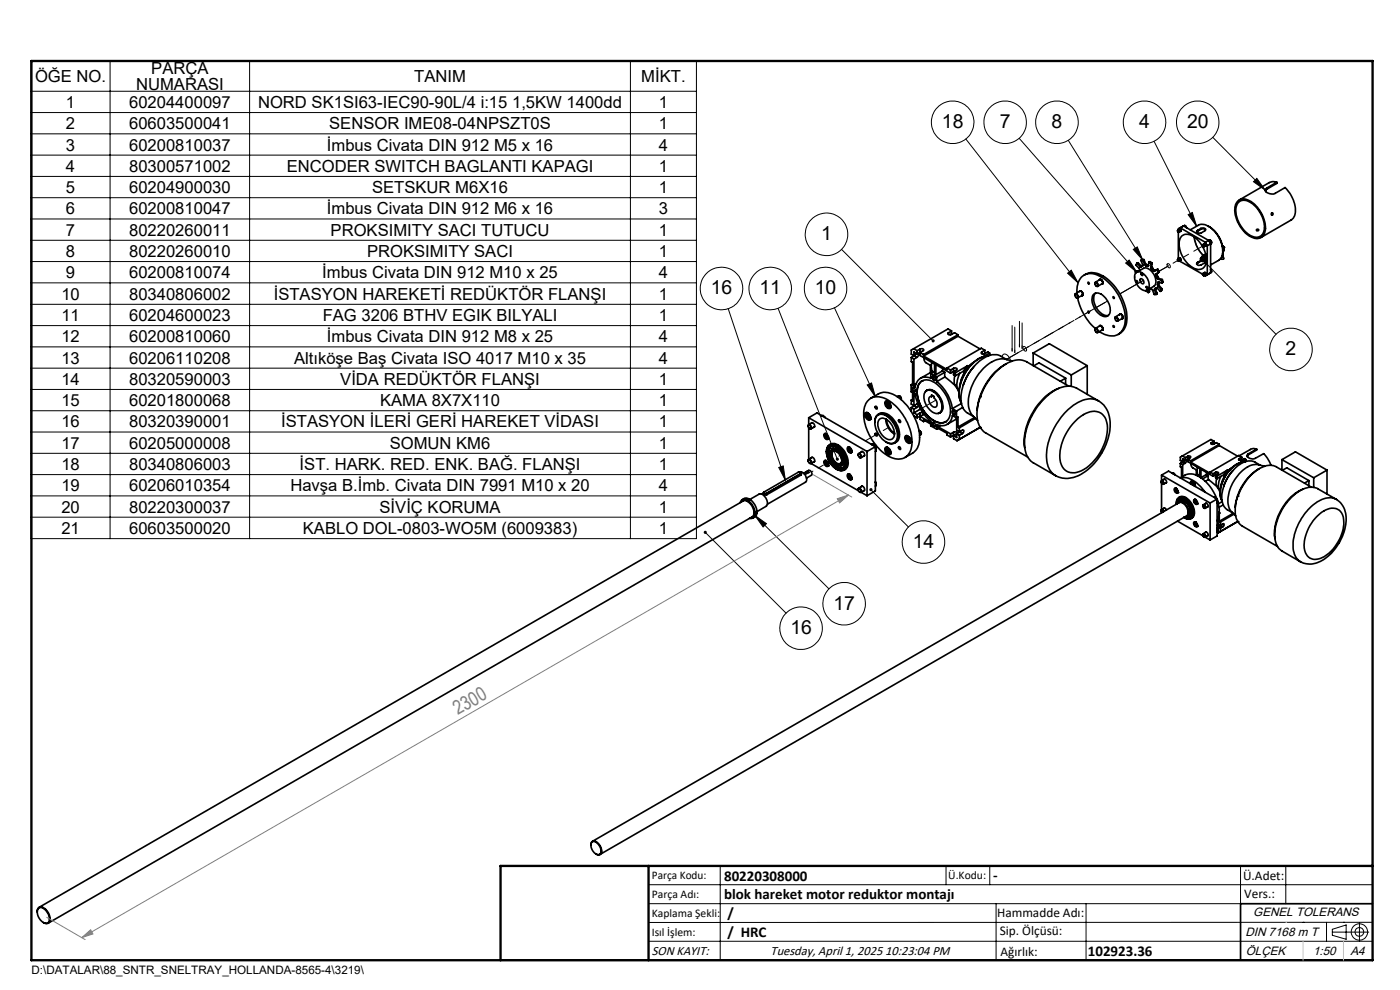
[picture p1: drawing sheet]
<svg xmlns="http://www.w3.org/2000/svg" width="297mm" height="210mm" viewBox="0 0 297 210" stroke-linecap="round" stroke-linejoin="round" font-family="sans-serif">
<g fill="none" stroke="#000" stroke-width=".35">
<path d="M268.7 39.9a.55 .55 0 0 0-.3 .6 .55 .55 0 0 0 .6 .4 1.74 1.74 0 0 0 1.5 .1l2.1-1.2a6.5 6.5 0 0 1 2 6l-.6 .8-6.5 3.8M268.7 39.9v.2M270.9 38.7l-.8-.2-.8 .2-6.4 3.7M270.9 38.7l-2.2 1.2M270.9 38.7v.2l-2.2 1.2M230 58.4a3.8 3.8 0 0 1 4.3 .3 11.2 11.2 0 0 1 4.7 9.7 3.2 3.2 0 0 1-1.8 2.5M230.8 59.9h.2v.3l-.2-.1zM232.3 60a.41 .41 0 0 1 .5 .2 .41 .41 0 0 1-.1 .5 .5 .5 0 0 1-.4-.7zM233.2 59.4a.49 .49 0 0 1 .7 .2 .49 .49 0 0 1-.2 .6M233.3 59.3h.1M233.3 59.3v.1M233.3 59.3a.56 .56 0 0 1 .5 .9"/>
<path d="M233.3 59.3a.55 .55 0 0 1 .6 .3 .55 .55 0 0 1-.1 .6M233.3 59.3l-.9 .6M240.9 57.6v.4M240.9 57.6l.3 .1M241.1 59.5h.1a.21 .21 0 0 1 .2 .3 .21 .21 0 0 1-.2 .2zM241.1 57.5h.1M241.1 57.7a1.88 1.88 0 0 1 2.2 1.2 2.04 2.04 0 0 1 0 2.7 2.43 2.43 0 0 1-2.5-2.1 1.57 1.57 0 0 1 .3-1.8zM241.1 57.5l-.2 .1M241.1 57.5l.3 .1M241.2 57.7l1.4-.8a1.86 1.86 0 0 1 2.1 1.2 2.05 2.05 0 0 1 .1 2.6l-1.5 .9M241.3 55.9l-.3 .4 .7 .7 .1 .4M241.3 55.9l.5 .6"/>
<path d="M241.5 55.8l-.3 .1M241.5 55.8l-.2 .1M241.5 55.8l.6 .6M241.9 59.1a.63 .63 0 0 1 .7 .4 .63 .63 0 0 1-.2 .7l-.2-.1a.79 .79 0 0 1-.3-1zM242.1 56.4l.1 .1M242.1 58.1a.2 .2 0 0 1 .3 0 .2 .2 0 0 1-.1 .3zM242.1 56.4l-.3 .1M242.1 55.2l.3 1v.2M242.3 55.1l-.2 .1M242.4 56.4l-.3 .2-.3-.1M242.4 56.4h.1M242.4 56.4h-.1"/>
<path d="M242.4 55.2h-.3M242.4 55.2l.1 .1M242.5 55.3l.3 .8M242.6 55.1h.1M242.6 55.1h-.3M242.6 55.1l-.2 .1M242.7 55.1l-.2 .2M242.7 55.1l.3 .9M242.8 56.1l.3 .3M243 56l.3 .2M243 56l-.2 .1M243.1 56.4l.4 .1"/>
<path d="M243.3 56.2l.4 .1M243.3 56.2l-.2 .2M243.6 56.4l-.1 .1M243.8 55.6l-.2 .8M243.8 55.6l.4 .3M243.9 55.5h.1M243.9 55.5l-.2 .1M244 55.5l.4 .3M244.1 56.7l.2 .3M244.2 55.9v.1M244.2 56l-.1 .7M244.3 57l.4 .4"/>
<path d="M244.3 56.6l.2 .3M244.3 56.6l-.2 .1M244.4 55.8v.1M244.4 55.8l-.2 .1M244.4 55.9l-.2 .1M244.4 55.9l-.1 .7M244.5 56.9l.4 .4M244.5 56.9l-.2 .1M244.5 57l-.1-.3 .2 .3M244.9 57.3l.1 .1M244.9 57.3l-.2 .1M245.3 58.1v.3"/>
<path d="M245.3 58.4l.1 .5M245.3 57.2l.1 .1M245.4 57.3l.3 .4M245.4 58.9l.3 .3M245.5 58v.3M245.5 58.3l.1 .5M245.5 58.3l-.2 .1M245.5 58l-.2 .1M245.6 60l.1-.2 .8 .2M245.6 60v.4M245.6 60l.2-.1v.3M245.6 57.1l-.7 .5-.2-.2"/>
<path d="M245.6 57.1l.3 .5M245.6 58.8l.3 .3M245.6 57.1l-.2 .2M245.6 58.8l-.2 .1M245.7 59.2l.6 .2M245.7 57.7v.1M245.7 57.8l-.4 .3M245.9 59.1l-.2 .1M245.9 59.1l.6 .2M245.9 57.6v.1M245.9 57.6l-.2 .1M245.9 57.7l-.2 .1"/>
<path d="M245.9 57.7l-.4 .3M246.3 59.4l.1 .1M246.4 59.5l.1 .5M246.5 59.3l.1 .1M246.5 59.3l-.2 .1M246.6 59.4l.1 .5M246.6 59.4l-.2 .1M246.7 59.9l-.2 .1M249.8 55.1v-.1a.19 .19 0 0 1 .3 .1 .19 .19 0 0 1-.1 .3M249.8 49l.1-.2 .2 .2 .1 .2-.2 .1M249.8 55.1h.3v.3zM250 55.4h.1"/>
<path d="M250 48.8v-.2l.4-.3 5.3 3.1M250 49.2v5.6M250.2 48.6a.26 .26 0 0 1 .3 .1 .26 .26 0 0 1 0 .4M250.2 54.8a.26 .26 0 0 1 .3 .1 .26 .26 0 0 1 0 .3M250.3 55.3l4.8 2.8a.2 .2 0 0 1 .3 0 .2 .2 0 0 1-.1 .3M250.3 54.7l-.4 .3M250.3 48.6l-.4 .3M250.6 55.1l-.5 .3M250.6 49l-.5 .3M250.6 50.1a2.43 2.43 0 0 1 3.4 .8 5.6 5.6 0 0 1 1.7 5.3 1.83 1.83 0 0 1-3 .3 5.9 5.9 0 0 1-2.4-5.7zM251.1 47.9l-.2 .1M251.1 47.9l-.9 .5"/>
<path d="M251.1 47.9l5.3 3.1M251.2 47.9h.2M251.2 47.9h.1M251.2 47.9h-.1M251.4 47.9l.3 .4zM252.5 48.7l1.7-.9a2.57 2.57 0 0 1 3 .9 6.8 6.8 0 0 1 2.2 4.6M253.3 50.3l.1 .3a6.9 6.9 0 0 0 1.9 3.6M254 49.1l-.1 .1M254 55.8l-.1 .2M254 48.9v.2M254 55.7v.1M254.7 54.9a.36 .36 0 0 1 .5 0 .36 .36 0 0 1 0 .5h-.2"/>
<path d="M254.7 54.9h.3a.25 .25 0 0 1 .2 .3 .25 .25 0 0 1-.2 .2l-.3-.2zM254.7 48.6l.7-.1 .3 .3M254.7 48.5a.65 .65 0 0 1 1.1 .2l-.9 .7a.75 .75 0 0 1-1-.3l.1-.2M254.7 54.8a.33 .33 0 0 1 .4 .2 .33 .33 0 0 1 0 .4M254.7 55.4v-.1l-.7 .4M254.7 48.6l-.7 .5M254.7 48.5l-.7 .4M254.7 55.4l-.7 .4M254.7 48.5v.1M254.8 54.7l.4-.2 .3 .3v.4l-.3 .2M254.9 55.4h-.2M255.1 54.3l.2-.1 .5 .2"/>
<path d="M255.1 54.3l-.2 .4M255.1 54.3l.4 .3M255.1 52.1v-.1a.2 .2 0 0 1 .3 0 .2 .2 0 0 1-.1 .3M255.2 58.1h.1l.1 .3h-.2zM255.3 55.4h.1M255.3 55.3l.2 .2M255.5 51.7l.1-.1a.28 .28 0 0 1 .3 .2 .28 .28 0 0 1-.1 .3M255.5 57.8h.1a.27 .27 0 0 1 .3 .2 .27 .27 0 0 1-.1 .3M255.5 54.3l.4 .2M255.5 54.3h.1M255.5 54.6l.3 .6M255.5 54.1l-.1 .1"/>
<path d="M255.5 54.1l.4 .2M255.6 55.4l.1 .2M255.6 51.6l-.4 .3M255.6 57.8l-.4 .2M255.7 51.4l.4 .7M255.7 55.4l-.1 .4-.7 .4a.56 .56 0 0 1-.6 .1 .56 .56 0 0 1-.4-.5l.1-.1M255.8 55.2l.1-.1-.4 .4M255.8 54.4l-.3 .2M255.8 54.4l.1 .5M255.8 55.2l-.3 .3M255.8 54l-.3 .1M255.9 52.1l-.5 .2"/>
<path d="M255.9 58.2l-.5 .2M255.9 55.2h.1M256.1 52.1v6.2l-.4 .2-.2-.1M256.4 48a6.1 6.1 0 0 1 3 5.3M256.4 51l.4 .7M256.4 51l-.7 .4M256.5 50.9h.3l.2 .4-.1 .4M256.5 50.9h.1M256.5 50.9a.48 .48 0 0 1 .4 .8M256.5 50.9l-.1 .1M256.8 57.1l.2 .4-.1 .3M256.8 57.8l-.2 .2"/>
<path d="M256.8 57.2l.2 .4-.1 .2M256.8 57.8l-.9 .6M256.8 51.7l-.7 .4M256.8 51.7v6.1M256.9 51.7h-.1M256.9 57.8h-.1M259.2 54.4h.1M259.3 54.3v.2h.2l.1 .2v.2l-.4 .1-.3-.2M259.3 52.1l.2 .1M259.4 54.2l-.2 .2M259.4 53.3a2.1 2.1 0 0 1-.9 1.9l-1.7 1M259.4 53.7l-.1 .6 .1-.3"/>
<path d="M259.4 53.7v.1M259.4 52.2l.2 .3M259.4 52.2h.1M259.4 53.3v.4M259.4 52.2h-.1M259.5 52.2l.1 .3M259.6 53.2h.1M259.6 52.5h.1M259.6 52.5v.7M259.6 52.5l-.2 .1M259.6 53.2l-.2 .1M262.5 42.7a2.11 2.11 0 0 1 2.9 0 6.7 6.7 0 0 1 2.9 6.7 1.88 1.88 0 0 1-3 .8 6.6 6.6 0 0 1-3.2-6.8z"/>
<path d="M262.6 43a1.98 1.98 0 0 1 2.9 .1 6.2 6.2 0 0 1 2.6 6.1 1.82 1.82 0 0 1-3 .6 6.4 6.4 0 0 1-2.8-6.1zM266.6 48.7l.1-.1a.2 .2 0 0 1 .2 0 .2 .2 0 0 1 .1 .3h-.3zM266.6 48.9h.3M268.6 40.2l-.1 .5M268.7 40.1l-.3 .4M269.8 45.2v.4M193.3 75.8v.9l.3 .2v4.5M193.3 75.8l.6 .4M193.8 74l.8 .4M193.8 74l-.5 .3v.8l.6 .4M193.9 76.2v5.4M194 75.5l.5 .3"/>
<path d="M194 75.5l-.7 .3M194.2 75.3l-.2 .2M194.5 75.1a.34 .34 0 0 1 .4 .2 .34 .34 0 0 1-.3 .4l-.1 .1M194.5 75.8l-.6 .4M194.6 75.1l-.7-.4v.8M194.6 74.4v.7M195.2 74a.36 .36 0 0 1 .5-.1 .36 .36 0 0 1 .1 .5l-.6 .4M195.2 74.8l.7 .4M195.2 74v.7M195.2 74.8v.6l3.1 1.8v2.1l.2 .2M195.2 74l-.6 .4M195.2 74.7l-1.3 .8"/>
<path d="M195.5 74.6l-.3 .1M195.9 75.2v.3M195.9 75.5l5 2.9v-.3M196 75.9l.3 .9 1.3 .8M197.4 77.5v1.5M197.4 79.2v1a2.22 2.22 0 0 0-3.2 1.9l-.9-.5M197.4 79.2l1.3 .8M197.7 76.9a2.69 2.69 0 0 0 .2 2h.1M197.8 79.8a.53 .53 0 0 1 .6 .3 .53 .53 0 0 1-.1 .6 .67 .67 0 0 1-.5-.9zM197.8 78.8l-2.5 1.4M198.1 79.9l-.1-.1a.39 .39 0 0 0 0 .5 .39 .39 0 0 0 .4 .2v-.1M198.3 78.8l-.9 .4"/>
<path d="M198.7 80v1M199.9 78.7l.5 .3M199.9 78.7l-1.4 .8M200 78.2l-.1 .5M200.4 79v1M200.4 79l-1.7 1M200.4 80l2.2 1.7M200.4 80l-1.7 1M200.9 78.1l.7 .4M201.2 70.6a.25 .25 0 0 0 0 .3 .25 .25 0 0 0 .3 .1l1-.4 .7 .4M201.2 70.6v.3M201.6 78.5v.7"/>
<path d="M201.6 79.2l-3.1-1.8v2.1M201.9 70.2l-.8-.4-7.3 4.2M201.9 70.2l-.7 .4M201.9 70.2v.7l-.3 .1M202.3 78.1h.1a.34 .34 0 0 1 .5-.1 .34 .34 0 0 1 0 .5l-.6 .3M202.3 78.1l-.7 .4M202.3 78.8l.4 .3M202.3 78.8v.7l.4 .2M202.3 78.1v.7M202.3 78.8l-.7 .4M202.5 78.7l-.2 .1M202.6 79.7a2.35 2.35 0 0 0 .5 2.6"/>
<path d="M202.7 79.1v.6M203.2 71.3l-7.3 4.2M203.2 71.3l4.7 2.7M203.2 71v.3M203.2 71l-7.3 4.2M203.6 79.2a4 4 0 0 0-.2 3.9M204.5 79.3l-.1 .3M204.5 79.3v.1M204.6 79l-.1 .3M204.6 79h.2M204.9 78.8l-.3 .2M205.3 77.6l-.9 1.2-1.7 .9"/>
<path d="M205.3 77.6l-2.6 1.5M206 77.4l-.3 .3a7.3 7.3 0 0 0-2 3.5M206.4 76.9l-.9 .8-.2-.1M206.7 77.7l-.3 .3a10.2 10.2 0 0 0-2.1 3.7M208.3 74.6l-.1 .1a.41 .41 0 0 0 .2 .4 .41 .41 0 0 0 .5-.1l.6-.4 .4 .3M208.3 74.6v.4M208.9 74.3l-.7-.4-7.3 4.2M208.9 74.3l-.6 .3M208.9 74.3v.6l-.3 .2M209.6 75.5a7 7 0 0 0-5.3 4.5l-.1 .4a5.8 5.8 0 0 0-.3 5M209.7 75.5a6.3 6.3 0 0 0-4.8 3.3 7.3 7.3 0 0 0-1.1 6.4l.1 .2M209.9 74.9l-1.2 .7"/>
<path d="M209.9 74.9v.5M213.4 77.2a12.9 12.9 0 0 0-6.1 9.8M213.6 76.3l-1.3-.7a3.7 3.7 0 0 0-4.2 .8 10.3 10.3 0 0 0-4.1 9.6l.3 .6 .8 .9 1.5 .9M214.7 76.6l-1.4-.4a5.9 5.9 0 0 0-5.3 2.7 9.7 9.7 0 0 0-2.4 7.9l.6 1.2 1.2 1.2M219.2 74.9v2.7M219.2 74.9l8.1 4.6M219.2 74.9l3.4-2 8 4.7M219.3 77.6l1.1-.6 5.7 3.2M227.3 79.5v2.4M228 62.6a.29 .29 0 0 1 .3-.3 .29 .29 0 0 1 .3 .2 .33 .33 0 0 1 .2 .5 .33 .33 0 0 1-.5 .1M228.1 62.4a.43 .43 0 0 1 .4 .3 .43 .43 0 0 1 0 .5l-.1-.1a.49 .49 0 0 1-.3-.7zM228.1 62.3l1.1-.5a.59 .59 0 0 1 .4 .8"/>
<path d="M228.5 62.1a3.3 3.3 0 0 1 2.7-4.1 7.2 7.2 0 0 1 5.4 3.6 9.5 9.5 0 0 1 1.9 7.7 2.91 2.91 0 0 1-4.5 1.5l-.8-.5M228.6 63.2a12.2 12.2 0 0 0 3.8 6.5l.9-.6M229 61.8a.51 .51 0 0 1 .6 .3 .51 .51 0 0 1-.1 .6M229.1 61.8a.55 .55 0 0 1 .5 .2 .55 .55 0 0 1 0 .6M229.1 61.8h.1M229.1 61.7l-.1 .1M229.5 62.7h.2M229.6 62.6h.1M229.6 62.6l-1 .6M230.6 77.6l-3.3 1.9M230.6 77.6v6.1M230.8 66l.2 .1v.3z"/>
<path d="M232.1 62.4a1.89 1.89 0 0 1 2.5 1 2.87 2.87 0 0 1 .5 3.6 2.31 2.31 0 0 1-2.8-1.5 2.78 2.78 0 0 1-.2-3.1zM232.3 70v-.1a.35 .35 0 0 1 .4-.2 .35 .35 0 0 1 .2 .4l.1 .2a.22 .22 0 0 1-.1 .2 .22 .22 0 0 1-.3 0M232.3 60.2a.32 .32 0 0 1 .3-.4 .32 .32 0 0 1 .3 .4 .28 .28 0 0 1 .1 .4 .28 .28 0 0 1-.4 .1M232.3 69.8a.38 .38 0 0 1 .5 .2 .38 .38 0 0 1-.2 .5 .51 .51 0 0 1-.3-.7zM232.4 62.2a3.2 3.2 0 0 0 1 4.1 1.97 1.97 0 0 0 1.7 .6M233.2 69.2a.51 .51 0 0 1 .7 .2 .51 .51 0 0 1-.2 .7M233.3 69.1a.54 .54 0 0 1 .6 .3 .54 .54 0 0 1-.1 .6M233.3 69.1v.1M233.3 69.1a.55 .55 0 0 1 .5 .9M233.8 60.2h.1M233.8 70h.1M233.8 70l-.9 .5"/>
<path d="M233.8 60.2l-.9 .5M236.5 67.5a.32 .32 0 0 1 .3-.3 .32 .32 0 0 1 .3 .3l.1 .5h-.4M236.6 67.3a.45 .45 0 0 1 .4 .3 .45 .45 0 0 1 0 .5 .54 .54 0 0 1-.4-.8zM237.5 66.7a.49 .49 0 0 1 .6 .2 .49 .49 0 0 1-.1 .7M237.6 66.7a.63 .63 0 0 1 .5 .8M237.6 66.7l-1 .5M237.6 66.6v.1M238.1 67.5h.1M238.1 67.5l-1 .6M243.2 60.8l.3 .1v.3l-.3-.1zM243.7 61.4l-.1 .6-.5-.4M243.8 61.9h.1"/>
<path d="M243.8 61.9l-.2 .1M243.9 61.2l-.1 .7M243.9 61.2l.6 .3 .4 1 .4-.1M244.9 61.5l.4 .9M245.1 61.4l-.2 .1M245.1 61.4l.4 .8M245.2 61.1l-.1 .3M245.3 61.1h.1l.8 .7M245.3 61.1l-.3 .1-.1 .3M245.3 61v.1M245.3 61l-.3 .2M245.5 62.2l-.2 .2"/>
<path d="M245.6 60.4l.1 .3M245.7 60.7l.6 .7M245.8 60.2l.1 .4M245.8 60.2l-.2 .2M245.9 60.6l-.2 .1M245.9 60.6l.6 .6M246.3 61.4v.1M246.3 61.5l-.1 .3M246.4 61.7h.1M246.4 61.7l-.2 .1M246.5 61.2v.2M246.5 61.2l-.2 .2"/>
<path d="M246.5 61.4l-.1 .3M246.5 61.4l-.2 .1M171.4 97.7a.25 .25 0 0 1 .2-.3 .25 .25 0 0 1 .3 .2 .36 .36 0 0 1 .3 .4 .36 .36 0 0 1-.4 .3l-.1-.1M171.4 90.4a.25 .25 0 0 1 .2-.3 .25 .25 0 0 1 .3 .1 .42 .42 0 0 1 .3 .4 .42 .42 0 0 1-.3 .4l-.2-.1M171.5 97.6a.43 .43 0 0 1 .4 .2 .43 .43 0 0 1 0 .5h-.1a.55 .55 0 0 1-.3-.7zM171.5 90.2a.39 .39 0 0 1 .4 .2 .39 .39 0 0 1-.1 .5 .55 .55 0 0 1-.3-.7zM171.6 90.7v6.7l.7-.4M171.6 88.6v1.5l.7-.4M171.6 88.6l12.3 7.2M171.6 88.6l1.7-1 12.4 7.1M172.1 89.8a.51 .51 0 0 1 .6 .2 .51 .51 0 0 1-.1 .7M172.1 97.1a.51 .51 0 0 1 .6 .2 .51 .51 0 0 1-.1 .7"/>
<path d="M172.8 97.9l-.8 .4 10.1 5.8M172.8 90.5l-.8 .5M174.3 88.2h.3M174.6 88.2l.4 .4M174.6 88.2l-.2 .1M174.9 92a.76 .76 0 0 1 .7 .4 .76 .76 0 0 1 0 .8 .88 .88 0 0 1-.7-1.2zM174.9 97.7a.76 .76 0 0 1 .7 .4 .76 .76 0 0 1 0 .8 .88 .88 0 0 1-.7-1.2zM175.1 92a.72 .72 0 0 0-.1 .7 .72 .72 0 0 0 .7 .4M175.1 92h.1M175.1 97.7a.72 .72 0 0 0-.1 .7 .72 .72 0 0 0 .7 .4M175.1 97.7h.1M175.1 92.4l.1-.2 .3 .2v.5l-.3-.2"/>
<path d="M175.1 92.4l.1 .3M175.1 98.1l.1 .4M175.1 98.1l.1-.1 .3 .1v.5l-.3-.1M175.3 92.3l-.2 .1M175.3 98l-.2 .1M175.4 92.4l.1 .2M175.4 92.4h.1M175.4 98.1l.1 .2M175.4 98.1h.1M175.5 92.2a.33 .33 0 0 0-.5 0 .33 .33 0 0 0 0 .5 .36 .36 0 0 0 .3 .4 .36 .36 0 0 0 .5-.3l-.1-.2M175.5 97.9a.33 .33 0 0 0-.5 0 .33 .33 0 0 0 0 .5 .36 .36 0 0 0 .3 .4 .36 .36 0 0 0 .5-.3l-.1-.2M175.5 92.6l-.3 .1"/>
<path d="M175.5 92.6h.1M175.5 98.3l-.3 .2M175.5 98.3h.1M175.6 94.6a1.57 1.57 0 0 1 2.4 .3 4.1 4.1 0 0 1 1.5 4.5 1.68 1.68 0 0 1-2.7-.3 4 4 0 0 1-1.2-4.4M175.6 94.7a1.59 1.59 0 0 1 2.4 .3 3.9 3.9 0 0 1 1.3 4.4 1.59 1.59 0 0 1-2.4-.3 3.9 3.9 0 0 1-1.3-4.4zM175.7 93.1h.1M175.7 98.8h.1M175.9 95a1.88 1.88 0 0 1 2.7 .9 2.71 2.71 0 0 1 .3 3.4 1.93 1.93 0 0 1-2.5-1.2 2.98 2.98 0 0 1-.5-3.1zM176 95.7a.49 .49 0 0 0-.2 .5 .49 .49 0 0 0 .3 .3M176 94.3a1.81 1.81 0 0 1 2.4 .6 4 4 0 0 1 1.3 4.2l-.6 .6M176.1 96.6a.5 .5 0 0 0-.1 .5 .5 .5 0 0 0 .4 .3M176.2 94.7v.4l.3 .2"/>
<path d="M176.2 94.9a.5 .5 0 0 0-.4 .4 .5 .5 0 0 0 .3 .5M176.2 94.7a2.24 2.24 0 0 0 0 2.8 2.54 2.54 0 0 0 2.7 1.8M176.4 95.4a1.6 1.6 0 0 1 2 1 1.66 1.66 0 0 1 0 2.4 2.37 2.37 0 0 1-2.3-2.5zM176.5 97.6a.5 .5 0 0 0 .5 .7M176.5 95.3a1.41 1.41 0 0 1 1.9 .8 1.95 1.95 0 0 1 .2 2.6h-.2M176.5 95.8a1.27 1.27 0 0 1 1.8 .9 1.19 1.19 0 0 1-.3 1.8 2.06 2.06 0 0 1-1.5-2.7zM176.7 94.6l.1 .3 .3 .3M176.7 95.7a1.8 1.8 0 0 0 1.5 2.6h.1M176.8 95.7a1.65 1.65 0 0 1 1.7 1.7v.7l-.2 .2M176.8 95.7h-.1M177.1 98.3a.5 .5 0 0 0 .6 .6M177.1 95.2h.1"/>
<path d="M177.4 94.9a.52 .52 0 0 0 .6 .5M177.4 95.2h-.2M177.7 98.8a.5 .5 0 0 0 .3 .5 .5 .5 0 0 0 .5 0M178 95.3a.51 .51 0 0 0 .6 .7M178.3 98.3h.1M178.4 98.8v.3l.3 .3M178.6 96.1l.1 .5 .3 .2M178.8 98.5v.3l.3 .2M179 98.1l-.1 .1M179 96.8a.51 .51 0 0 0 .3 .8M179.2 97.6a.5 .5 0 0 0 .1 .8M179.8 95a.69 .69 0 0 1 .7 .1 .69 .69 0 0 1 .2 .8 .41 .41 0 0 1-.4 .2 .41 .41 0 0 1-.4-.4z"/>
<path d="M180 94.8a.73 .73 0 0 0 0 .8 .73 .73 0 0 0 .7 .3M180 94.8h.1M180.1 95.3l.1 .3M180.1 95.3l.1-.2 .4 .5-.2 .1-.2-.1M180.3 95.1l-.2 .2M180.4 95.3l.1 .1M180.4 95.3h.1M180.4 95.3v.1M180.4 95.1a.33 .33 0 0 0-.5-.1 .33 .33 0 0 0 .1 .5 .36 .36 0 0 0 .4 .5 .36 .36 0 0 0 .3-.5M180.4 95.4l-.2 .2M180.4 95.4l.1 .1M182 96.5a.32 .32 0 0 1 .4-.3 .32 .32 0 0 1 .3 .3 .3 .3 0 0 1 .1 .5 .3 .3 0 0 1-.4 0"/>
<path d="M182.1 96.3l.3 .1a.31 .31 0 0 1 .3 .4 .31 .31 0 0 1-.4 .2l-.3-.5zM182.7 95.9a.49 .49 0 0 1 .6 .2 .49 .49 0 0 1-.1 .7M182.9 95.8l-.8 .4M183.4 96.7l-.7 .4M183.6 87.6a1.02 1.02 0 0 1 .9 1.5 1.07 1.07 0 0 1-.9-1.5zM183.7 87.8a.73 .73 0 0 1 .8 .2 .73 .73 0 0 1 .1 .9 .81 .81 0 0 1-.9-1.1zM183.9 87.6a.88 .88 0 0 0-.1 .9 .88 .88 0 0 0 .8 .4M183.9 87.6h.1M183.9 88.1l.1-.2 .4 .1 .1 .5-.1 .2-.4-.2M183.9 88.1l.1 .4M183.9 95.8v9.4M184 85.1a3.5 3.5 0 0 1 4.9 .1 10.6 10.6 0 0 1 4.4 10 2.89 2.89 0 0 1-4.4 1.8 11.1 11.1 0 0 1-5.6-10l.4-1.4z"/>
<path d="M184.1 87.9l-.2 .2M184.3 88l.2 .4zM184.4 88.3l-.4 .2M184.6 88.9h.1M184.7 84.5l1.6-.9a4.1 4.1 0 0 1 4.6 .9 11.3 11.3 0 0 1 4.2 9.1 3.3 3.3 0 0 1-1.5 2.5l-1.6 .9M184.7 88.9h-.1M185.2 94.3l.4 .4M185.2 94.3h-.3M185.2 94.3l-.2 .1M185.6 89.6a1.53 1.53 0 0 1 .7-1.7 1.53 1.53 0 0 1 1.9 .3 5.2 5.2 0 0 1 2.2 5 1.51 1.51 0 0 1-2.4 .6M185.7 94.8l.1 .2M185.7 91.9a.28 .28 0 0 1 .4 .2 .28 .28 0 0 1-.2 .4l-.2-.3z"/>
<path d="M185.7 94.7l-1.8 1.1M185.7 94.7v9.4l-1.8 1.1M185.7 86.2h.1a.29 .29 0 0 1 .3 .2 .29 .29 0 0 1-.2 .3l-.3-.3zM185.8 95v.5l-.1 .3M185.8 95h-.1M186 88.2a1.94 1.94 0 0 1 2.7 .5 4.5 4.5 0 0 1 1.4 4.7 1.67 1.67 0 0 1-2.7 0 4.5 4.5 0 0 1-1.5-5zM186.3 87.9a2.35 2.35 0 0 1 3.1 .9 4.4 4.4 0 0 1 1.1 4.6l-.7 .6M186.6 88.9a1.81 1.81 0 0 1 2.4 1l.2 .3a2.43 2.43 0 0 1 .1 2.9 1.81 1.81 0 0 1-2.3-.9l-.1-.3a2.57 2.57 0 0 1-.3-3zM187.8 95a.89 .89 0 0 1 1.2 1 .47 .47 0 0 1-.4 .5 .47 .47 0 0 1-.5-.3 1.18 1.18 0 0 1-.3-1.2zM187.8 85.2a.89 .89 0 0 1 .9 .1 .89 .89 0 0 1 .3 .9 .47 .47 0 0 1-.4 .5 .47 .47 0 0 1-.5-.3 1.15 1.15 0 0 1-.3-1.2zM187.9 88.9l.2 1a3.7 3.7 0 0 0 1.7 2.2M188 89l.1 .1a4.5 4.5 0 0 0 1.7 2.9"/>
<path d="M188 85.3a.75 .75 0 0 1 .8 .3 .75 .75 0 0 1-.1 .9 .84 .84 0 0 1-.7-1.2zM188 95a.78 .78 0 0 1 .8 .4 .78 .78 0 0 1-.1 .9 .88 .88 0 0 1-.7-1.3zM188.1 85.1a.9 .9 0 0 0 0 .9 .9 .9 0 0 0 .8 .5M188.1 94.9a.88 .88 0 0 0 .4 1.3M188.1 85.1h.1M188.1 94.9h.1M188.1 85.6l.2-.2 .3 .2 .1 .4-.1 .2-.3-.1M188.1 85.6l.2 .5M188.1 95.4l.2-.2 .3 .2 .1 .4-.1 .3-.3-.3M188.1 95.4l.2 .4M188.4 85.5l-.3 .1M188.4 95.3l-.3 .1"/>
<path d="M188.5 96.2h.4M188.5 85.5v.1zM188.5 95.3v.2zM188.5 85.6l.1 .3M188.5 95.5l.1 .2M188.6 85.9l-.3 .2M188.6 95.7l-.3 .1M188.9 86.5h.1M190.3 84.1l.3-.1a.62 .62 0 0 1 .6 .8M190.6 89.1a.28 .28 0 0 1 .4 .1 .28 .28 0 0 1-.1 .4l-.3-.2zM190.6 94.8a.28 .28 0 0 1 .4 .1 .28 .28 0 0 1-.1 .4l-.3-.3zM190.9 84l.3 .6"/>
<path d="M192.1 92.5a.97 .97 0 0 1 1 .5 .97 .97 0 0 1-.2 1 1.13 1.13 0 0 1-.8-1.5zM192.3 92.6a.76 .76 0 0 1 .7 .4 .76 .76 0 0 1 0 .8 .88 .88 0 0 1-.7-1.2zM192.3 92.5a.87 .87 0 0 0 0 .9 .87 .87 0 0 0 .8 .4M192.3 93l.2-.3 .3 .2 .2 .5-.2 .2-.3-.2M192.3 93l.2 .4M192.4 92.4l-.1 .1M192.6 92.8l-.3 .2M192.8 93l.1 .2M192.8 93h.1M192.9 93.2l-.4 .2M192.9 93.2l.1 .1M193.2 93.8h-.1"/>
<path d="M193.3 81.6v1.5l.9 .5a9 9 0 0 0 3.2 5.7v1l1.3 .7M193.3 84.9v.8l.6 .4M193.3 86.5v.8M193.3 86.5l.6 .3M193.6 82.3a.53 .53 0 0 1 .5 .2 .53 .53 0 0 1-.1 .6 .63 .63 0 0 1-.4-.8zM193.6 81.4l.3 .2M193.6 83.3v1.7l-.3-.1M193.6 81.4l-.3 .2M193.6 84.7l-.3 .2M193.9 88.2l.7 .4M193.9 82.3a.33 .33 0 0 0-.2 .5 .33 .33 0 0 0 .5 .1M193.9 83.5v2.6"/>
<path d="M193.9 86.8v.8M193.9 87.6l.7 .4M194 86.1l.5 .3M194 86.1l-.7 .4M194.2 85.9l-.2 .2M194.4 81.3l-.5 .3M194.5 86.4l-.6 .4M194.6 88v.6M194.7 85.6l-.8 .5M194.8 85.9l-.3 .5M194.9 91.3l.2 .1a.53 .53 0 0 1 .3 .5 .53 .53 0 0 1-.3 .4M195.1 91.4l.3 .3v.3"/>
<path d="M195.2 81.1a2.34 2.34 0 0 1 3.1 0 7.3 7.3 0 0 1 3.2 7.2 2.08 2.08 0 0 1-3.4 .9 7.4 7.4 0 0 1-3.4-7.1zM195.2 87.6v.7M195.2 88.3v.7l.7 .4M195.2 88.3l2.2 1.3M195.2 87.6l-.6 .4M195.2 88.3l-.6 .3M195.3 86.8l-1.4 .8M195.5 88.2l-.3 .1M195.6 80.8h.1M195.6 80.8a3.1 3.1 0 0 0-.9 3.6l.8 2a7.4 7.4 0 0 0 2.6 2.8M195.8 87.6h-.6M195.9 89.4v-.3l1.5 .8"/>
<path d="M196 87.8l-.8 .5M196.2 89.2l-.3 .2M196.3 83.1a1.38 1.38 0 0 1 2.1 .2 3.4 3.4 0 0 1 1.2 4.1l-.6 .3M196.4 83a1.88 1.88 0 0 1 2.6 1 2.9 2.9 0 0 1 .4 3.6 2.08 2.08 0 0 1-2.6-1.2 2.84 2.84 0 0 1-.4-3.4zM196.6 82.8a1.81 1.81 0 0 1 2.4 .8 3.3 3.3 0 0 1 .7 3.7l-.3 .3M197.6 83.8l.6 .3v.3a1.22 1.22 0 0 1 .2 2 1.56 1.56 0 0 1-1.1-2.2l.3-.1zM197.8 89.6a.52 .52 0 0 1 .6 .3 .52 .52 0 0 1-.1 .6 .63 .63 0 0 1-.5-.9zM197.9 84l-.3 .1M198.1 89.2a2.38 2.38 0 0 0 2.5 .3M198.1 89.7a.36 .36 0 0 0-.2 .4 .36 .36 0 0 0 .5 .2v-.1M198.7 81a9.2 9.2 0 0 1 3.3 5.7M199 90.9l1.9 1v.4l.7 .4"/>
<path d="M199 90.5l2.6 1.5M199 90.5v.4M199 90.9l-.3 .1M199.5 90.3l-.5 .2M200.6 89.5h.1M201.6 92v.7M202 87.2a.46 .46 0 0 1 .6 .3 .46 .46 0 0 1-.2 .5l-.3-.3zM202 86.7l.9 .5M202.3 91.7a.37 .37 0 0 1 .5-.1 .37 .37 0 0 1 .1 .4l-.6 .4M202.3 91.7v.6M202.3 92.4v.7l.7 .4M202.3 91.7l-.7 .3"/>
<path d="M202.3 92.3l-.7 .4M202.4 87.2a.33 .33 0 0 0-.2 .5 .33 .33 0 0 0 .5 .1M202.5 92.2l-.2 .1M202.9 88.6l-.9-.4a2.24 2.24 0 0 1-3.3 1.9v.9M202.9 87.2v1.4M202.9 88.6l.3-.1v2.1M203 88.9l-2.1 1.1M203 88.6v2.7l.5 .3M203 92v.8l-.7-.4M203 92l.5 .3M203.2 90.6l.3 .2M203.5 91.6l.7-.4a.38 .38 0 0 1 .3 .4 .38 .38 0 0 1-.3 .4"/>
<path d="M203.5 90.8v.8M203.5 92.3v.9l-.5 .3M203.6 91.6l.6 .4M203.6 91.6l-.6 .4M203.8 91.5l-.2 .1M204 85.6l-2 1.1M204.2 92l-.7 .3M204.2 86.4l-1.3 .8M206.7 88.6l-3.5 2M206.9 88.8l-3.4 2M207.9 90.7l-4.9 2.8M208 84.2a7.9 7.9 0 0 0 0 6.5"/>
<path d="M208 84.2h.1M208 90.7l.8 1 9.3 5.3M208 90.7h.1M208 84.1v.1M224.6 82.4a12.9 12.9 0 0 0-7.3 11.4l.1 1.2M226.1 80.2v1.3M226.1 80.2l-1.2 .7M226.7 81.9l-8.9-5.1a4.5 4.5 0 0 0-4.8 .7 13.8 13.8 0 0 0-5 6.7M228.6 88.8a4.9 4.9 0 0 1 4.5-1.4 3.8 3.8 0 0 1 1.7 4.6 10.7 10.7 0 0 1-5.8 8 2.84 2.84 0 0 1-4.1-2.6 10.9 10.9 0 0 1 3.7-8.6zM233 85a6 6 0 0 1 2.4 6.4 12.9 12.9 0 0 1-7.3 9.7 5 5 0 0 1-4.2-.2M233 85l-4.6-2.7a5.2 5.2 0 0 0-5.7 1.2 13.9 13.9 0 0 0-5.3 11.6 3.9 3.9 0 0 0 1.8 3.1l4.7 2.7M233 85a4.6 4.6 0 0 0-4.8 .7 13.9 13.9 0 0 0-6.1 12.1 4 4 0 0 0 1.8 3.1"/>
<path d="M250.4 98.3v.7l.2 .2v2M250.4 98.3l.5 .3M250.8 96.7l.7 .4M250.8 96.7l-.4 .3v.7l.5 .3M250.9 98.6v2.5M250.9 98l-.5 .3M250.9 98l.5 .3M251.1 97.8l-.2 .2M251.4 97.6h.1a.37 .37 0 0 1 .2 .4 .37 .37 0 0 1-.3 .3M251.4 97.6l-.5 .4M251.4 98.3l-.5 .3M251.5 97.1v.5"/>
<path d="M251.5 97.6l-.6-.3v.7M252 96.8l.2-.1a.25 .25 0 0 1 .3 0 .25 .25 0 0 1 0 .4l-.5 .3M252 96.8v.5M252 97.4v.5l2.5 1.5v1.8l.3 .1M252 97.4l.6 .3M252 96.8l-.5 .3M252 97.3l-.5 .3M252.2 97.3h-.2M252.6 98l4.1 2.4v-.3M252.6 97.7v.3M252.7 98.3l.2 .8 1.1 .7M253.8 99.7v1.1"/>
<path d="M254 99.1v.3a1.55 1.55 0 0 0 .3 1.5M257 93.9a.26 .26 0 0 0 0 .4 .26 .26 0 0 0 .4-.1l.7-.3 .6 .4M257 93.9v.3M257.5 93.6l-.6-.4-6.1 3.5M257.5 93.6l-.5 .3M257.5 93.6v.5l-.2 .2M258.7 94.5l-6.1 3.5M258.7 94.5l3.8 2.3M258.7 94.3v.2M258.7 94.3l-6.1 3.4M260.4 99.7l-.8 1-1.4 .8M260.4 99.7l-2.2 1.3"/>
<path d="M261 99.5l-1.2 1.5-.7 1.8M261.3 99.2l-.7 .6-.2-.1M261.5 99.8l-1.2 1.7-.7 1.7M262.9 97.3a.28 .28 0 0 0 0 .4 .28 .28 0 0 0 .4-.1l.6-.3 .4 .2M262.9 97.3v.3M263.4 97l-.6-.4-6.1 3.5M263.4 97l-.5 .3M263.4 97v.5l-.2 .2M264 98a6.3 6.3 0 0 0-4.7 4.4l-.2 .7a4.1 4.1 0 0 0 .2 3.1M264.1 98a5.8 5.8 0 0 0-4.6 3.8 5 5 0 0 0-.2 4.5M264.3 97.5l-1.1 .6M264.3 97.5v.4"/>
<path d="M264.7 96.5v.4M264.8 96.3a.47 .47 0 0 0-.3 .5 .47 .47 0 0 0 .5 .4l.7 .2 .5-.1 1.9-1.1 .8 1 .7 1.5M264.8 96.5l-.3 .3M264.8 96.3v.2M266.6 95.3l-.7-.2-.6 .2-2.4 1.4M266.6 95.3l-1.8 1M266.6 95.3v.2l-1.8 1M267.2 99.4a10.7 10.7 0 0 0-5.2 8.2M267.3 98.7l-1.1-.7a3.5 3.5 0 0 0-3.8 .9 8.7 8.7 0 0 0-3.1 7.5 2.49 2.49 0 0 0 1.1 1.8l1.1 .6M268.3 98.9l-1.2-.3a5.3 5.3 0 0 0-5 2.9 7.3 7.3 0 0 0-1.3 6.5l1.3 1.4M272 97.5v2.2M272 97.5l6.7 3.8"/>
<path d="M272 97.5l2.8-1.7 6.7 3.9M272.1 99.8l.9-.6 4.7 2.7M281.5 99.7l-2.8 1.6M281.5 99.7v5.1M158.4 106a.86 .86 0 0 0-1.3 .6M158.4 106v.2M158.4 106.2l.3 .2v-.2M158.7 106.2a3.7 3.7 0 0 1 1.5 2.4M158.8 105.8l.1 .1M158.8 105.8l-.6-.2-.8 .4M158.8 105.8l-.4 .2M158.9 105.9l.2 .1"/>
<path d="M158.9 105.9l-.5 .3M159 106l2-1.2a1.73 1.73 0 0 1 1.8 1.8l-.2 .8-2.1 1.2M159.2 106a3.5 3.5 0 0 1 1.4 2.4l-.4 .2M159.2 106l-.5 .2M160 109l.2 .1M160.2 109.1a.87 .87 0 0 1-1.2 .9M160.2 108.6h-.2v.4M160.5 108.4v.3M160.5 108.7l.1 .1M160.5 108.7l-.5 .3M160.6 108.8l-.3 .8-.6 .3M160.6 108.8l-.4 .3"/>
<path d="M162 104.5l.1 .4h.6M162 104.6l-.5 .2M162.1 104.3v.1a.34 .34 0 0 0 .2 .3 .34 .34 0 0 0 .4-.1M162.1 104.3a.32 .32 0 0 0 .1 .5 .32 .32 0 0 0 .5-.1M162.7 104.6v.3M169.7 100.1a1.45 1.45 0 0 1 1.2 2.2l-8.1 4.7M169.9 100.5v-.1a.34 .34 0 0 0-.2-.3 .34 .34 0 0 0-.4 .1l-7.2 4.1M169.9 100.2h.1M169.9 100.5l-7.2 4.1M169.9 100.5h.1M169.9 100.2v.3M169.9 100.8l-7.2 4.1"/>
<path d="M169.9 100.5l-7.2 4.2M169.9 100.5v.3M170 100.6l-.1 .2M170 100.3v.3M170.5 100.4l1-.6a.68 .68 0 0 1 .6 1l-1 .6M171.2 100l-.7 .4 .4 .2 .7-.4M171.2 100l.4 .2M179.8 100.6a.76 .76 0 0 1 .8 .4 .76 .76 0 0 1-.1 .8h-.2a.92 .92 0 0 1-.5-1.2zM180 100.5a.73 .73 0 0 0 0 .8 .73 .73 0 0 0 .7 .4M180 100.5h.1M180.1 101l.1 .3M180.1 101l.1-.2 .4 .5-.2 .2-.2-.2"/>
<path d="M180.3 100.9l-.2 .1M180.4 101l.1 .1M180.4 101h.1M180.4 101v.1M180.4 100.8a.33 .33 0 0 0-.5-.1 .33 .33 0 0 0 .1 .5 .36 .36 0 0 0 .4 .5 .36 .36 0 0 0 .3-.5M180.4 101.1l-.2 .2M180.4 101.1l.1 .1M182 103.8a.32 .32 0 0 1 .4-.3 .32 .32 0 0 1 .3 .4v.4l-.3 .1M182.1 103.7a.39 .39 0 0 1 .5 .2 .39 .39 0 0 1-.2 .5 .55 .55 0 0 1-.3-.7zM182.7 103.2a.53 .53 0 0 1 .6 .2 .53 .53 0 0 1 .1 .6l-.2 .1M182.9 103.1l-.8 .5M183.4 104l-.7 .4 1.2 .8"/>
<path d="M185.7 102.2l.1 .1M185.8 102.3v.5l-.1 .3M185.8 102.3l-.1 .1M246.3 108.4a.26 .26 0 0 1 .3-.2 .26 .26 0 0 1 .2 .3M246.3 108.4l.2 .3M246.3 108.3a.3 .3 0 0 1 .4-.2 .3 .3 0 0 1 .2 .4M246.3 102.3a.24 .24 0 0 1 .2-.3 .24 .24 0 0 1 .3 .2 .28 .28 0 0 1 .1 .3 .28 .28 0 0 1-.3 .2M246.3 108.3v.1M246.3 102.1l.4 .1a.24 .24 0 0 1 .1 .3 .24 .24 0 0 1-.2 .2l-.3-.3zM246.4 102.5v5.6l.7-.3M246.4 100.8v1.2M246.4 100.8l10.3 5.9"/>
<path d="M246.4 100.8l1.5-.9 10.3 6M246.8 101.7a.43 .43 0 0 1 .6 .2 .43 .43 0 0 1-.1 .6M246.8 107.9a.37 .37 0 0 1 .4-.1 .37 .37 0 0 1 .2 .4M247.1 101.6l-.7 .4M247.5 102.4l-.7 .3M249 100.4l.3 .3M249 100.4h-.3M249 100.4l-.2 .1M249.2 103.6h.3l.3 .4a.37 .37 0 0 1 0 .6 .37 .37 0 0 1-.6-.3l-.1-.3zM249.3 103.6l-.1 .2 .1 .5 .6 .2M249.3 103.6h.1M249.4 103.9v.3"/>
<path d="M249.4 103.9v-.1l.3 .1M249.6 107a1.2 1.2 0 0 1 .5-1.5 1.2 1.2 0 0 1 1.5 .3 3.3 3.3 0 0 1 1.3 4 1.24 1.24 0 0 1-1.7-.1 1.13 1.13 0 0 0 1.4 .3 1.13 1.13 0 0 0 .5-1.4 3.4 3.4 0 0 0-2.6-3.1 1.13 1.13 0 0 0-.9 1.5M249.6 103.8l-.2 .1M249.6 103.9h.1M249.7 103.9v.2M249.7 103.9v.4l-.3-.1M249.7 103.7a.27 .27 0 0 0-.4 0 .27 .27 0 0 0 0 .4v.1a.3 .3 0 0 0 .3 .3 .3 .3 0 0 0 .3-.3v-.1M249.7 104.1l-.3 .1M249.7 104.1h.1M249.8 106.6a1.05 1.05 0 0 1 .9-.9 1.05 1.05 0 0 1 1.1 .6 2.71 2.71 0 0 1 .8 3.2l-.5 .3-.5-.1M249.8 110.6l5.4 3.1M249.9 104.5h.1"/>
<path d="M250.1 105.5a1.76 1.76 0 0 1 2.4 .9 2.77 2.77 0 0 1 .5 3.4l-.3 .2M250.3 106l-.3 .4M250.3 106.2v-.3l-.4 .6M250.3 106.2h.8M250.3 106.2l-.3 .2M250.4 101.4l1-.6a3.4 3.4 0 0 1 3.7 .8l1.7 1.7 1.3 2.5M250.4 101.4a5 5 0 0 1 4.8 2.4l.5 .6M250.7 105.8l.1 .3M250.8 106.4a.77 .77 0 0 0-1.2 .5M250.8 106.4v.2M250.8 106.6h.3M251.1 106.6a3.1 3.1 0 0 1 1.1 2"/>
<path d="M251.1 106.6l.3-.2 .8 .9 .4 1.1-.4 .2M251.1 106.2l.1 .1M251.1 106.2l-.3 .2M251.1 106.3a2.28 2.28 0 0 1 1.5 2.4M251.2 106.3l.2 .1M251.2 106.3l-.4 .3M251.3 106a.43 .43 0 0 0 .5 .4M251.3 106.2h-.2M251.8 106.4a.39 .39 0 0 0 .5 .5M252.1 109.5l.3 .2M252.1 108.9l.1 .1M252.2 109.6l-.4 .1h.7"/>
<path d="M252.2 109a.74 .74 0 0 1-1 .7M252.2 108.6h-.1v.3M252.3 107v.3l.3 .3M252.4 109.2l.3 .3M252.5 102.6a.43 .43 0 0 1 .3-.6 .43 .43 0 0 1 .5 .4l.2 .4v.4M252.6 108.4v.3M252.6 108.7v.1M252.6 108.7l-.5 .2M252.6 108.8l-.3 .6-.5 .3M252.6 108.8l-.4 .2M252.7 108.7l-.1 .1M252.7 107.6a.41 .41 0 0 0 .2 .7"/>
<path d="M252.8 108.2a.43 .43 0 0 0 .1 .7M252.8 102.1l-.1 .2v.4a.33 .33 0 0 1 .1-.5 .33 .33 0 0 1 .5 .2l.2 .7M252.8 102.5l.2-.2 .2 .2 .2 .4-.1 .1M252.8 102.5l.1 .3M252.9 102.1h-.1M253.1 102.4l-.3 .1M253.2 102.5h.1M253.2 102.4v.1M253.2 102.5l.1 .2M253.3 106a.57 .57 0 0 1 .6 .3 .57 .57 0 0 1-.1 .7l-.4-.3zM253.3 110.8a.57 .57 0 0 1 .6 .3 .57 .57 0 0 1-.1 .7l-.4-.3zM253.3 102.7l-.3 .2"/>
<path d="M253.5 105.9l-.2 .3 .2 .4 .5 .3M253.5 105.9h.1M253.5 110.7l-.2 .3 .2 .4 .5 .2M253.5 110.7h.1M253.5 106.3l.1 .3M253.5 111.1l.1 .2M253.7 106a.42 .42 0 0 0-.3 .6 .42 .42 0 0 0 .5 .2l.1-.3M253.7 106l.1 .1M253.7 106.2l-.2 .1M253.7 111l-.2 .1M253.8 106.3h.1M253.8 111v.1"/>
<path d="M253.8 106.3v.2M253.8 111.1v.1M253.8 110.9a.27 .27 0 0 0-.4 0 .27 .27 0 0 0 0 .4 .3 .3 0 0 0 .3 .4 .3 .3 0 0 0 .3-.3v-.1M253.8 106.3v.4l-.2-.1M253.8 106.3l-.2-.1-.1 .1M253.8 111v.5l-.2-.2M253.8 111l-.2-.1-.1 .2M253.8 106.5l-.2 .1M253.8 111.2l-.2 .1M254 106.9h.1M254 111.6h.1M254.1 100.7l-.2 .2"/>
<path d="M254.5 100.7l-.4 .3M255.2 107.3a.33 .33 0 0 1 .4-.1 .33 .33 0 0 1 .1 .5l-.1 .1h-.2M255.2 113.5v-.2a.37 .37 0 0 1 .5 .2 .37 .37 0 0 1-.1 .5l-.2-.1M255.2 107.2h.2a.29 .29 0 0 1 .3 .3 .29 .29 0 0 1-.3 .3l-.2-.4zM255.2 113.3l.2 .1a.29 .29 0 0 1 .3 .3 .29 .29 0 0 1-.4 .2 .29 .29 0 0 1-.1-.3zM255.4 113.9h.1M255.7 113a.43 .43 0 0 1 .5 .1 .43 .43 0 0 1-.1 .6M255.7 106.8a.41 .41 0 0 1 .5 .2 .41 .41 0 0 1-.1 .6M255.9 106.7l-.7 .4M255.9 112.8l-.7 .4M255.9 100.7l.4 .2M255.9 100.7l-1.1 .6"/>
<path d="M256 100.3l-.1 .4M256.3 107.4l-.6 .4M256.3 113.6l-.6 .3 1 .6M256.3 100.9l.1 .8M256.3 100.9l-1.2 .7M256.4 101.7l1.7 1.4M256.4 101.7l-.7 .4M256.7 106.7v7.8M256.7 100.1l.7 .4M257.4 100.5v.5M257.4 101l-2.6-1.5v1.8M257.5 105.5h.3"/>
<path d="M257.8 105.5l.4 .4M257.8 105.5h-.1M257.9 100.2l.1-.1a.29 .29 0 0 1 .4 0 .29 .29 0 0 1 0 .4l-.5 .3M257.9 100.2l-.5 .3M257.9 100.8l.3 .2M257.9 100.8v.5l.3 .2M257.9 100.2v.5M257.9 100.7l-.5 .3M258.1 100.7h-.2M258.1 101.5a1.86 1.86 0 0 0 .5 2.2M258.2 105.9l.1 .2M258.2 112.1l.1 .1"/>
<path d="M258.2 111.4l.3 .2-.3 .3M258.2 105.9l-1.5 .8M258.2 101v.5M258.2 105.9v7.8l-1.5 .8M258.2 112.8l.3 .2M258.3 106.1v.3M258.3 112.2l-.1 .6M258.3 106.1h-.1M258.3 112.2h-.1M258.3 106.4l-.1 .3M258.3 106.4l.1 .3a5 5 0 0 1-.2 3.7M258.4 110v1.2l.5 .2"/>
<path d="M258.4 111.8v.6h-.1M258.4 111.8l.5 .2M258.7 108.8h.1M258.7 108.8v1.8M258.7 110.6l.2 .1M258.9 111.4l.6-.3a.34 .34 0 0 1 .2 .3 .34 .34 0 0 1-.3 .3M258.9 110.7v.7M258.9 112v.7M258.9 112.7l3.7-2.1-4.1 2.4M258.9 112.7l-.4 .3M258.9 111.5l.5 .2M258.9 111.5l-.5 .3"/>
<path d="M259 101.1a3.6 3.6 0 0 0-.2 3.3M259.1 111.3l-.2 .2M259.3 106.4l-.9 .5M259.4 111.7l-.5 .3M259.5 107.1l-.9 .5M259.7 101.2l-.1 .3M259.7 101.2h.1M259.9 100.9l-.2 .3M259.9 100.9h.1M260.1 100.7l-.2 .2M261.6 108.9l-2.9 1.7M261.8 109.1l-2.9 1.6"/>
<path d="M262.6 105.2a6.8 6.8 0 0 0 0 5.5M262.6 105.2h.1M262.6 110.7l1 .9 7.4 4.3M262.6 110.7h.1M276.5 103.7a10.7 10.7 0 0 0-6 10.5M277.5 108.1a6.1 6.1 0 0 1 5.4-2.4 4.6 4.6 0 0 1 2.6 5.5 10.8 10.8 0 0 1-6.1 8.2 3.5 3.5 0 0 1-5-2.8 11.5 11.5 0 0 1 3.1-8.5zM277.7 101.9l-.9 .6M277.7 101.9v1.1M278.2 103.4l-7.4-4.3a4 4 0 0 0-4.3 .8 11.8 11.8 0 0 0-3.9 5.3M278.7 101.3v2.1M279.3 109.6a4 4 0 0 1 4.5-1.5 3.2 3.2 0 0 1 1.2 3.6 8.6 8.6 0 0 1-5.3 6.9 2.32 2.32 0 0 1-3-2.4 9.1 9.1 0 0 1 2.6-6.6zM283.5 105.9l-3.9-2.2a4 4 0 0 0-4.4 .7 11.7 11.7 0 0 0-4.7 9.9 3.5 3.5 0 0 0 1.5 2.6l3.9 2.3"/>
<path d="M125.3 179.3a.79 .79 0 0 1 .6-.9 .79 .79 0 0 1 1 .4l.5 .8a1.11 1.11 0 0 1-.4 1.8l-.6-.3M125.6 178.7a1.35 1.35 0 0 1 1.8 1.1 .9 .9 0 0 1 .1 .9 .9 .9 0 0 1-.7 .6 2 2 0 0 1-1.2-2.6zM125.7 178.5l124.4-71.9a1.9 1.9 0 0 1 2 2.1l-.3 .7-124.5 71.8M7.9 193.5a.92 .92 0 0 1 .5-1.1 .92 .92 0 0 1 1.2 .3l.1 .2a2.26 2.26 0 0 1 .6 2.8 .98 .98 0 0 1-1.1 0M8.3 192.6a1.68 1.68 0 0 1 1.9 1.2 1.34 1.34 0 0 1-.3 2.1 2.29 2.29 0 0 1-1.8-3.2zM8.3 192.5l149.3-86.2a1.61 1.61 0 0 1 1.9 1 1.77 1.77 0 0 1 .1 2.3l-149.4 86.2M291.2 191.7h-28v12M106.2 203.7h185"/>
<circle cx="250" cy="49.1" r=".15"/>
<circle cx="255.3" cy="52.1" r=".18"/>
<circle cx="269.9" cy="45.4" r=".23"/>
<circle cx="236.2" cy="69.2" r=".18"/>
<circle cx="236.2" cy="63.1" r=".18"/>
</g>
<g fill="none" stroke="#000" stroke-width=".21" stroke-dasharray="6.3 1.3 1.3 1.3 1.3 1.3">
<path d="M242.6 59.5l-5 2.8M247.6 56.2a.36 .36 0 0 1 .4-.3 .36 .36 0 0 1 .3 .5 .3 .3 0 0 1-.2 .4 .3 .3 0 0 1-.4-.3l-.1-.3M247.9 56.4l-2 1.1M253.4 50.2v.2a6.7 6.7 0 0 0 1.9 3.8M212.6 75.7a.6 .6 0 0 1 .5-.6 .6 .6 0 0 1 .7 .3l.6 1.1M213.5 76.2l3.9-2.2M214.7 73.9v.6M214.7 69.1v5.4M215.3 74.2v.6M215.3 69.4v5.4M216.3 73v.6M216.3 68.2v5.4"/>
<path d="M216.8 73.3v.6M216.8 68.5v5.4M217.8 74.2a.51 .51 0 0 0-.2-.5 .51 .51 0 0 0-.6 0v.1a.51 .51 0 0 0 .2 .5 .51 .51 0 0 0 .6 0v-.1M193.6 87.7l5-2.8"/>
</g>
<path d="M235 63.8l-17.6 10.2" fill="none" stroke="#000" stroke-width=".21" stroke-dasharray="6.3 1.3 1.3 1.3 1.3 1.3" stroke-dashoffset="-.6"/>
<path d="M172.1 100.1l6.2-3.5" fill="none" stroke="#000" stroke-width=".21" stroke-dasharray="6.3 1.3 1.3 1.3 1.3 1.3" stroke-dashoffset="6"/>
<path d="M183.6 93.5l5.7-3.3" fill="none" stroke="#000" stroke-width=".21" stroke-dasharray="6.3 1.3 1.3 1.3 1.3 1.3" stroke-dashoffset="3.3"/>
<path d="M255.1 52.2l-9.2 5.3" fill="none" stroke="#000" stroke-width=".21" stroke-dasharray="6.3 1.3 1.3 1.3 1.3 1.3" stroke-dashoffset="4.2"/>
<path d="M235 63.8l-21.5 12.4" fill="none" stroke="#000" stroke-width=".21" stroke-dasharray="6.3 1.3 1.3 1.3 1.3 1.3" stroke-dashoffset="3.5"/>
<g fill="none" stroke="#000" stroke-width=".21">
<path d="M6.6 12.9h141.1v101.4h-141.1zM6.6 19.4h141.1M23.4 12.9v101.4M53 12.9v101.4M133.7 12.9v101.4M6.6 23.9h141.1M6.6 28.4h141.1M6.6 32.9h141.1M6.6 37.4h141.1M204.9 29.5l23.8 30.5M216.2 29.3l25 28.4M226.6 29.8l15.8 25.4"/>
<path d="M244.8 30l9.1 18M257.3 29.1l11.1 11.2M266.6 37.8l1.8 2.5-2.5-1.7zM6.6 41.9h141.1M6.6 46.5h141.1M6.6 51h141.1M6.6 55.5h141.1M6.6 60h141.1M178.5 52.9l19.4 19.4M226.5 58l.8-.7 1.4 2.7zM238.8 55.8l.7-.6 1.7 2.5zM240.4 52.9l.9-.5 1.1 2.8z"/>
<path d="M252.1 45.5l.8-.4 1 2.9zM255.1 55l15.6 15.9M6.6 64.5h141.1M6.6 69.1h141.1M6.6 73.6h141.1M6.6 78.1h141.1M154.5 65.5l12.1 36.4M165.1 65.4l12.5 32M177 65.3l8.7 18.9M6.6 82.6h141.1M6.6 87.1h141.1M6.6 91.6h141.1"/>
<path d="M6.6 96.2h141.1M165.2 99.2l1-.4 .4 3.1zM184 81.7l.9-.5 .8 3zM6.6 100.7h141.1M6.6 105.2h141.1M6.6 109.7h141.1M149.6 112.9l17.2 17.2M160.1 109.3l2.5 1.8-.7 .7zM160.1 109.3l15.8 15.6M184.7 103.9l8 7.9M137.6 187.7h153.6M137.6 191.7h153.6"/>
<path d="M137.6 199.7h153.6M152.8 183.7v20M200.7 183.7v4M210 183.7v4M211.3 191.7v12M230.4 191.7v12M263.2 183.7v20M272.8 183.7v8M276.4 195.6h.1M281.4 195.6v4.1M282.6 197.7h7.8M282.6 197.1l3-.9v3l-3-.8z"/>
<path d="M285 195.6h.1M288.4 195.8v3.8M291.2 195.6l-153.6 .1"/>
<circle cx="202.1" cy="25.9" r="4.5"/>
<circle cx="213.2" cy="25.9" r="4.5"/>
<circle cx="224.2" cy="25.9" r="4.5"/>
<circle cx="242.8" cy="25.9" r="4.5"/>
<circle cx="254.1" cy="25.9" r="4.5"/>
<circle cx="175.3" cy="49.7" r="4.5"/>
<circle cx="153.1" cy="61.2" r="4.5"/>
<circle cx="163.4" cy="61.2" r="4.5"/>
<circle cx="175.1" cy="61.2" r="4.5"/>
<circle cx="273.9" cy="74.1" r="4.5"/>
<circle cx="195.9" cy="115" r="4.5"/>
<circle cx="170" cy="133.3" r="4.5"/>
<circle cx="179.1" cy="128.1" r="4.5"/>
<circle cx="288.4" cy="197.7" r="1.74"/>
<circle cx="288.4" cy="197.7" r=".93"/>
</g>
<path d="M172.5 100.7l8.2 4.7M177.6 105.8l2.4-.8-1.9 1.7zM180 105l-162.6 93.9M9.9 194.6l8.2 4.7M17.4 198.9l1.8-1.7 .5 .9z" fill="none" stroke="#808080" stroke-width=".21"/>
<path d="M6.7 12.9h284.5v190.8h-284.5zM137.6 183.7v20M291.2 183.7h-185v20" fill="none" stroke="#000" stroke-width=".5"/>
<path d="M272.8 195.6h.1M276.4 199.7v4M285 199.7v4" fill="none" stroke="#c0c0c0" stroke-width=".21"/>
<path d="M149.4 112.7a.34 .34 0 0 0 .2 .5 .34 .34 0 0 0 .4-.4 .34 .34 0 0 0-.6-.2l.2 .3zM184.5 103.6a.33 .33 0 0 0 .2 .6 .33 .33 0 0 0 .4-.4 .33 .33 0 0 0-.5-.2l.1 .3zM184 81.7l.9-.5 .8 3zM226.5 58l.8-.7 1.4 2.7zM238.8 55.8l.7-.6 1.7 2.5zM252.1 45.5l.8-.4 1 2.9zM266.6 37.8l1.8 2.5-2.5-1.7zM197.8 72a.33 .33 0 0 0-.1 .5 .33 .33 0 0 0 .5 0l-.3-.2 .3 .2a.33 .33 0 0 0 0-.4 .33 .33 0 0 0-.4-.1zM177.4 97.1a.34 .34 0 0 0 0 .5 .34 .34 0 0 0 .4 .1l-.2-.3 .2 .3a.34 .34 0 0 0 .1-.5 .34 .34 0 0 0-.5-.1zM165.2 99.2l1-.4 .4 3.1zM160.1 109.3l2.5 1.8-.7 .7zM240.4 52.9l.9-.5 1.1 2.8zM254.8 54.8a.34 .34 0 0 0 .2 .6 .34 .34 0 0 0 .4-.5 .34 .34 0 0 0-.5-.2l.2 .3z" fill="#000"/>
<path d="M177.6 105.8l2.4-.8-1.9 1.7zM17.4 198.9l1.8-1.7 .5 .9z" fill="#808080"/>
<g font-size="4.1">
<text x="199.8" y="27.2">18</text>
<text x="212.1" y="27.2">7</text>
<text x="223.1" y="27.2">8</text>
<text x="241.7" y="27.2">4</text>
<text x="251.8" y="27.2">20</text>
<text x="174.2" y="51">1</text>
<text x="150.8" y="62.5">16</text>
<text x="161.1" y="62.5">11</text>
<text x="172.9" y="62.5">10</text>
<text x="272.7" y="75.4">2</text>
<text x="193.6" y="116.2">14</text>
<text x="176.8" y="129.3">17</text>
<text x="167.7" y="134.5">16</text>
</g>
<text font-size="4.1" fill="#808080" x="97.1" y="151.8" transform="rotate(-30 97.1 151.8)">2300</text>
<g font-size="3.5">
<text x="7.4" y="17.4">ÖĞE NO.</text>
<text x="32.1" y="15.6">PARÇA</text>
<text x="87.9" y="17.4">TANIM</text>
<text x="136" y="17.4">MİKT.</text>
<text x="14" y="22.9">1</text>
<text x="27.4" y="22.9">60204400097</text>
<text x="28.9" y="19.2">NUMARASI</text>
<text x="54.7" y="22.9">NORD SK1SI63-IEC90-90L/4 i:15 1,5KW 1400dd</text>
<text x="139.8" y="22.9">1</text>
<text x="14" y="27.4">2</text>
<text x="27.4" y="27.4">60603500041</text>
<text x="69.8" y="27.4">SENSOR IME08-04NPSZT0S</text>
<text x="139.8" y="27.4">1</text>
<text x="14" y="31.9">3</text>
<text x="27.4" y="31.9">60200810037</text>
<text x="69.3" y="31.9">İmbus Civata DIN 912 M5 x 16</text>
<text x="139.8" y="31.9">4</text>
<text x="14" y="36.5">4</text>
<text x="14" y="41">5</text>
<text x="27.4" y="36.5">80300571002</text>
<text x="27.4" y="41">60204900030</text>
<text x="60.8" y="36.5">ENCODER SWITCH BAGLANTI KAPAGI</text>
<text x="78.9" y="41">SETSKUR M6X16</text>
<text x="139.8" y="36.5">1</text>
<text x="139.8" y="41">1</text>
<text x="14" y="45.5">6</text>
<text x="27.4" y="45.5">60200810047</text>
<text x="69.3" y="45.5">İmbus Civata DIN 912 M6 x 16</text>
<text x="139.8" y="45.5">3</text>
<text x="14" y="50">7</text>
<text x="27.4" y="50">80220260011</text>
<text x="70.1" y="50">PROKSIMITY SACI TUTUCU</text>
<text x="139.8" y="50">1</text>
<text x="14" y="54.5">8</text>
<text x="14" y="59">9</text>
<text x="27.4" y="54.5">80220260010</text>
<text x="27.4" y="59">60200810074</text>
<text x="68.4" y="59">İmbus Civata DIN 912 M10 x 25</text>
<text x="77.9" y="54.5">PROKSIMITY SACI</text>
<text x="139.8" y="54.5">1</text>
<text x="139.8" y="59">4</text>
<text x="13" y="63.6">10</text>
<text x="27.4" y="63.6">80340806002</text>
<text x="58.1" y="63.6">İSTASYON HAREKETİ REDÜKTÖR FLANŞI</text>
<text x="139.8" y="63.6">1</text>
<text x="13" y="68.1">11</text>
<text x="27.4" y="68.1">60204600023</text>
<text x="68.5" y="68.1">FAG 3206 BTHV EGIK BILYALI</text>
<text x="139.8" y="68.1">1</text>
<text x="13" y="72.6">12</text>
<text x="13" y="77.1">13</text>
<text x="27.4" y="72.6">60200810060</text>
<text x="27.4" y="77.1">60206110208</text>
<text x="62.4" y="77.1">Altıköşe Baş Civata ISO 4017 M10 x 35</text>
<text x="69.3" y="72.6">İmbus Civata DIN 912 M8 x 25</text>
<text x="139.8" y="77.1">4</text>
<text x="139.8" y="72.6">4</text>
<text x="13" y="81.6">14</text>
<text x="27.4" y="81.6">80320590003</text>
<text x="72.2" y="81.6">VİDA REDÜKTÖR FLANŞI</text>
<text x="139.8" y="81.6">1</text>
<text x="13" y="86.2">15</text>
<text x="27.4" y="86.2">60201800068</text>
<text x="80.6" y="86.2">KAMA 8X7X110</text>
<text x="139.8" y="86.2">1</text>
<text x="13" y="90.7">16</text>
<text x="13" y="95.2">17</text>
<text x="27.4" y="90.7">80320390001</text>
<text x="27.4" y="95.2">60205000008</text>
<text x="59.6" y="90.7">İSTASYON İLERİ GERİ HAREKET VİDASI</text>
<text x="82.7" y="95.2">SOMUN KM6</text>
<text x="139.8" y="95.2">1</text>
<text x="139.8" y="90.7">1</text>
<text x="13" y="99.7">18</text>
<text x="27.4" y="99.7">80340806003</text>
<text x="63.6" y="99.7">İST. HARK. RED. ENK. BAĞ. FLANŞI</text>
<text x="139.8" y="99.7">1</text>
<text x="13" y="104.2">19</text>
<text x="27.4" y="104.2">60206010354</text>
<text x="61.6" y="104.2">Havşa B.İmb. Civata DIN 7991 M10 x 20</text>
<text x="139.8" y="104.2">4</text>
<text x="13" y="113.3">21</text>
<text x="13" y="108.8">20</text>
<text x="27.4" y="113.3">60603500020</text>
<text x="27.4" y="108.8">80220300037</text>
<text x="64.3" y="113.3">KABLO DOL-0803-WO5M (6009383)</text>
<text x="80.5" y="108.8">SİVİÇ KORUMA</text>
<text x="139.8" y="108.8">1</text>
<text x="139.8" y="113.3">1</text>
</g>
<g font-size="3.2">
<text x="153.6" y="190.8">blok hareket motor reduktor montajı</text>
<text x="153.6" y="186.8">80220308000</text>
<text x="210.7" y="186.6">-</text>
<text x="154.3" y="194.8">/</text>
<text x="154.3" y="198.8">/ HRC</text>
<text x="230.8" y="202.8">102923.36</text>
</g>
<g font-size="2.8">
<text x="263.7" y="186.7">Ü.Adet:</text>
<text x="263.9" y="190.5">Vers.:</text>
<text x="211.5" y="194.5">Hammadde Adı:</text>
<text x="138.3" y="202.6">SON KAYIT:</text>
<text x="163.5" y="202.6">Tuesday, April 1, 2025 10:23:04 PM</text>
<text x="212.1" y="198.4">Sip. Ölçüsü:</text>
<text x="212.2" y="202.7">Ağırlık:</text>
</g>
<g font-size="2.6">
<text x="265.9" y="194.4">GENEL TOLERANS</text>
<text x="264.2" y="198.5">DIN 7168 m T</text>
<text x="264.3" y="202.6">ÖLÇEK</text>
<text x="278.5" y="202.6">1:50</text>
<text x="286.5" y="202.6">A4</text>
</g>
<g font-size="2.5">
<text x="138.3" y="186.4">Parça Kodu:</text>
<text x="138.3" y="190.5">Parça Adı:</text>
<text x="201.2" y="186.5">Ü.Kodu:</text>
<text x="138.3" y="194.5">Kaplama Şekli:</text>
<text x="138.3" y="198.6">Isıl İşlem:</text>
<text x="6.7" y="206.7">D:\DATALAR\88_SNTR_SNELTRAY_HOLLANDA-8565-4\3219\</text>
</g>
</svg>
